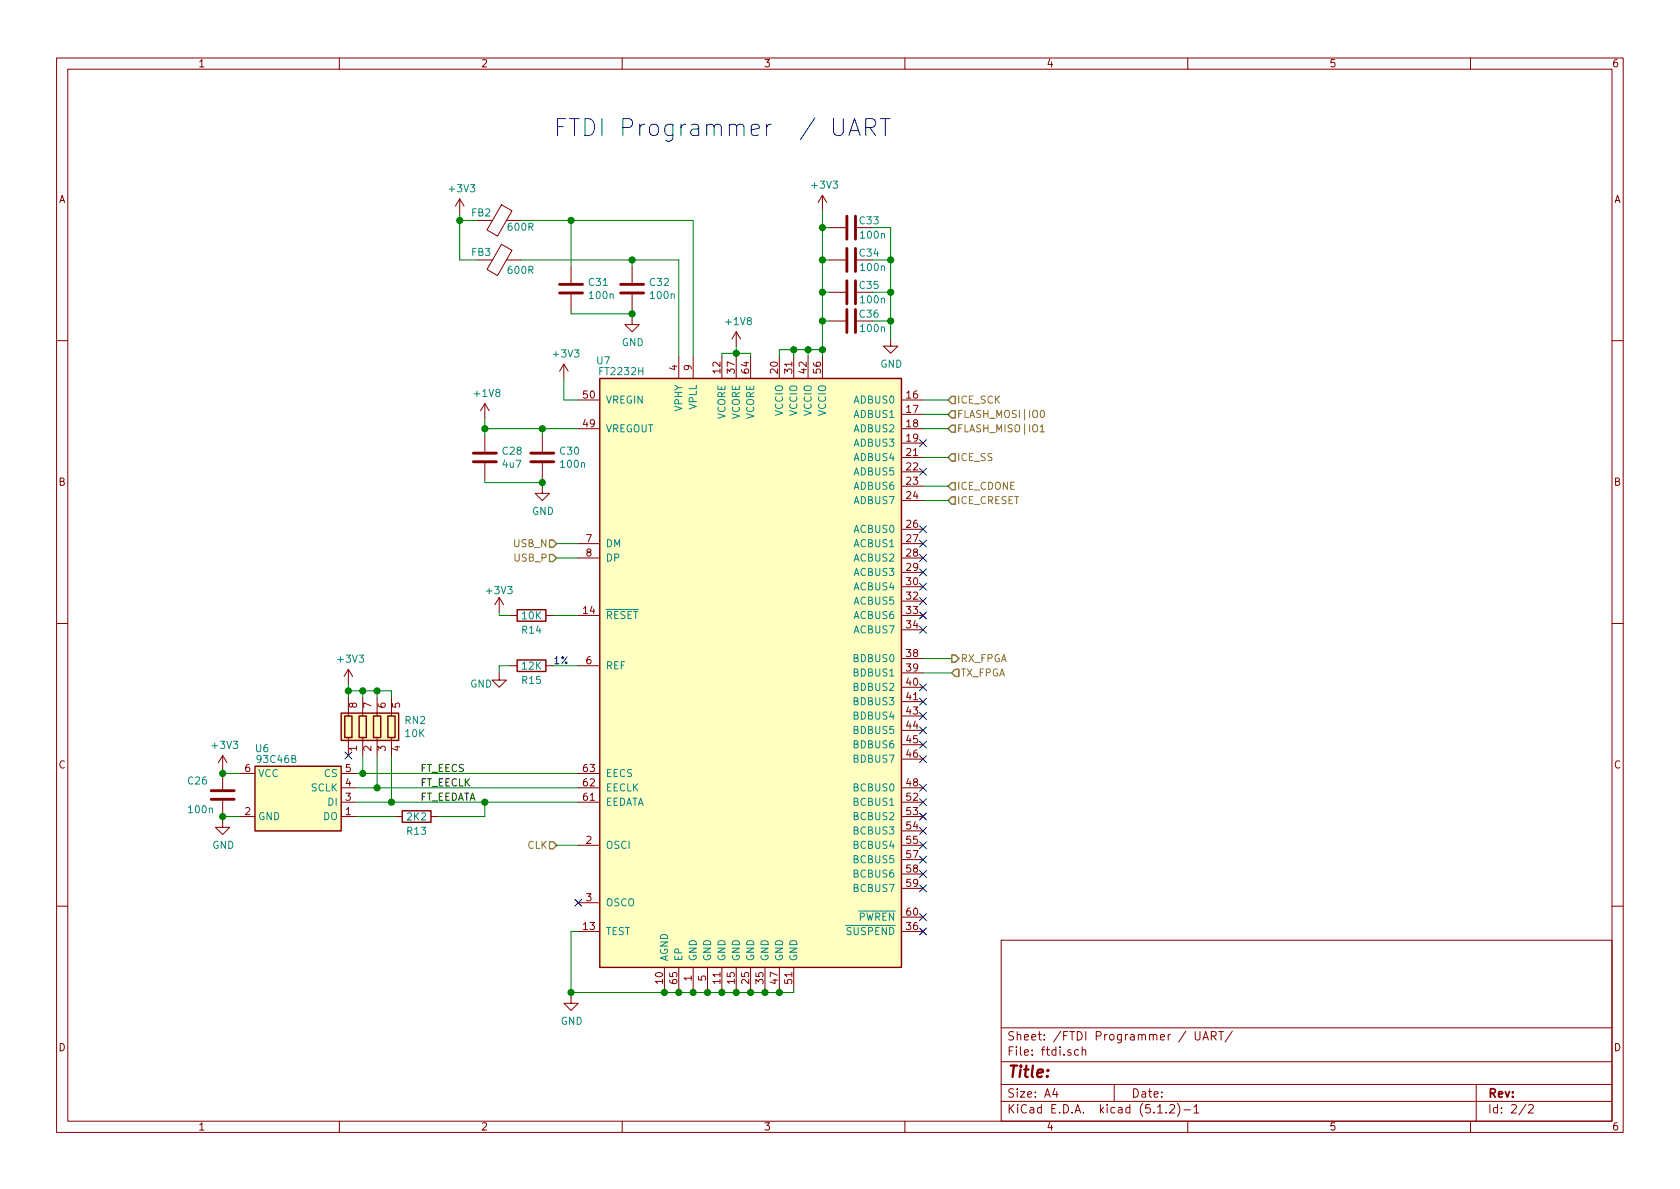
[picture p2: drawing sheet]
<svg xmlns="http://www.w3.org/2000/svg" width="297mm" height="210mm" viewBox="0 0 297 210" stroke-linecap="round" stroke-linejoin="round" font-family="sans-serif">
<g fill="none" stroke="#840000" stroke-width=".18">
<path d="M10 10.3h277v189.9h-277zM12 12.2h273v186.1h-273zM60 10.3v1.9M110 10.3v1.9M160 10.3v1.9M210 10.3v1.9M260 10.3v1.9M81.3 35.2l-.8 1.2M81.3 35.2v2.5M81.3 35.2l.7 1.2M84.5 39h2.5M88.7 36.2l1.8 1.1-2.5 4.5-1.9-1.1z"/>
<path d="M145.4 34.5l-.7 1.3M145.4 34.5v2.6M145.4 34.5l.8 1.3M84.5 46h2.5M88.7 43.2l1.8 1.1-2.5 4.4-1.9-1.1zM89.5 46h2.6M101 47.2v2.8M101 52.1v2.8M111.8 56.1v1.3h1.2l-1.2 1.3-1.3-1.3h1.3M111.8 47.2v2.8M111.8 52.1v2.8M130.2 58.7l-.8 1.2"/>
<path d="M130.2 58.7v2.5M130.2 58.7l.7 1.2M146.7 40.3h2.8M146.7 46h2.8M146.7 51.7h2.8M146.7 56.8h2.8M157.5 59.9v1.3h1.2l-1.2 1.3-1.3-1.3h1.3M10 60.2h2M85.7 71.4v2.5M85.7 77.1v2.8M85.7 71.4l-.7 1.2M85.7 71.4l.8 1.2"/>
<path d="M95.9 77.1v2.8M99.7 64.4l-.8 1.3M99.7 64.4v2.5M99.7 64.4l.8 1.3M102.2 70.7h3.8M102.2 75.8h3.8M120 63.1v3.8M122.6 63.1v3.8M127.6 63.1v3.8M130.2 63.1v3.8M132.7 63.1v3.8M137.8 63.1v3.8"/>
<path d="M140.3 63.1v3.8M142.9 63.1v3.8M145.4 63.1v3.8M159.4 70.7h3.8M159.4 73.3h3.8M159.4 75.8h3.8M159.4 78.4h3.8M285 60.2h2M85.7 81.9v2.8M95.9 86v1.2h1.3l-1.3 1.3-1.3-1.3h1.3M95.9 81.9v2.8M102.2 96.1h3.8"/>
<path d="M102.2 98.7h3.8M159.4 80.9h3.8M159.4 83.4h3.8M159.4 86h3.8M159.4 88.5h3.8M159.4 93.6h3.8M159.4 96.1h3.8M159.4 98.7h3.8M10 110.3h2M61.6 118.4l-.8 1.2M61.6 118.4v2.5M61.6 118.4l.8 1.2"/>
<path d="M88.3 119v1.3h1.2l-1.2 1.2-1.3-1.2h1.3M88.3 105.7l-.8 1.2M88.3 105.7v2.5M88.3 105.7l.7 1.2M90.2 108.8h1.2M90.2 117.7h1.2M96.5 108.8h1.3M96.5 117.7h1.3M102.2 108.8h3.8M102.2 117.7h3.8M159.4 108.8h3.8M159.4 101.2h3.8"/>
<path d="M159.4 103.8h3.8M159.4 106.3h3.8M159.4 111.4h3.8M159.4 116.5h3.8M159.4 119h3.8M285 110.3h2M39.4 133.6v2.5M39.4 136.8v2.8M39.4 133.6l-.8 1.3M39.4 133.6l.7 1.3M42.5 136.8h2.6M60.3 139.3h2.6"/>
<path d="M60.3 136.8h2.6M61.6 123.4v3.2M61.6 130.4v3.2M64.1 123.4v3.2M64.1 130.4v3.2M66.7 123.4v3.2M66.7 130.4v3.2M69.2 123.4v3.2M69.2 130.4v3.2M102.2 139.3h3.8M102.2 136.8h3.8M159.4 139.3h3.8"/>
<path d="M159.4 121.5h3.8M159.4 124.1h3.8M159.4 126.6h3.8M159.4 129.2h3.8M159.4 131.7h3.8M159.4 134.2h3.8M39.4 145v1.3h1.2l-1.2 1.3-1.3-1.3h1.3M39.4 141.6v2.8M42.5 144.4h2.6M60.3 144.4h2.6M60.3 141.9h2.6M69.8 144.4h1.3"/>
<path d="M76.2 144.4h1.3M102.2 141.9h3.8M102.2 149.5h3.8M102.2 159.6h3.8M159.4 144.4h3.8M159.4 141.9h3.8M159.4 149.5h3.8M159.4 146.9h3.8M159.4 152h3.8M159.4 154.6h3.8M159.4 157.1h3.8M10 160.2h2"/>
<path d="M101 176.1v1.3h1.2l-1.2 1.3-1.3-1.3h1.3M102.2 164.7h3.8M117.5 171.1v3.8M120 171.1v3.8M122.6 171.1v3.8M125.1 171.1v3.8M127.6 171.1v3.8M130.2 171.1v3.8M132.7 171.1v3.8M135.3 171.1v3.8M137.8 171.1v3.8M140.3 171.1v3.8"/>
<path d="M159.4 164.7h3.8M159.4 162.2h3.8M177 166.3h108v32h-108zM285 160.2h2M60 198.3v1.9M110 198.3v1.9M160 198.3v1.9M177 194.8h108M177 191.8h108M177 187.8h108M177 181.8h108M186.5 192.5l-.4 1h1"/>
<path d="M186.8 193v1M190.7 185.7l-.4-.1-.3 .3 .1 .6h.6M191.3 185.7l.3-.1 .3 .1 .1 .9M191.3 185.1v1.5M197 191.8v3M204.7 196.8h.8M206.2 196.7v.1M206.8 195.5l.2-.2h.4l.2 .2 .1 .3-.1 .2-.8 .8h.9M208.2 195.1a1.71 1.71 0 0 1 0 2.3M209.3 196.3h1.2M210 198.3v1.9M211.1 195.8l.4-.5v1.5"/>
<path d="M211.1 196.8h.9M211.3 182.4v1.2l.3 .3 .5-.1 .1-1.4M212.7 183.9l.5-1.5 .5 1.5M212.8 183.5h.7M214.2 183.2l.7-.1 .1-.2v-.3l-.2-.2h-.6v1.5M214.5 183.2l.5 .7M215.5 182.4h.8M215.9 182.4v1.5M217.9 182.3l-1.3 2M260 198.3v1.9M261 191.8v6.5M269.8 195.2l-1.2 2"/>
<path d="M270.3 195.5l.2-.2h.3l.3 .5-.9 1h.9"/>
</g>
<path d="M147.4 21v2.4l.1 .3a.95 .95 0 0 0 1.4 0l.2-.3v-2.4M150.1 24l1-3 1 3M150.4 23.1h1.4M153.1 22.5h1.1a.81 .81 0 0 0 .6-.7 .81 .81 0 0 0-.6-.8h-1.1v3M153.8 22.5l1 1.5M155.7 21h1.7M156.5 21v3" fill="none" stroke="#0000c2" stroke-width=".18"/>
<g fill="none" stroke="#000084" stroke-width=".18">
<path d="M162.6 77.7l1.2 1.3M163.8 77.7l-1.2 1.3M162.6 82.8l1.2 1.2M162.6 98.1l1.2 1.2M162.6 93l1.2 1.2M162.6 95.5l1.2 1.2M163.8 98.1l-1.2 1.2M163.8 82.8l-1.2 1.2M163.8 93l-1.2 1.2M163.8 95.5l-1.2 1.2M162.6 100.6l1.2 1.2M162.6 103.1l1.2 1.3"/>
<path d="M162.6 105.7l1.2 1.2M162.6 108.2l1.2 1.2M162.6 110.8l1.2 1.2M163.8 100.6l-1.2 1.2M163.8 103.1l-1.2 1.3M163.8 105.7l-1.2 1.2M163.8 108.2l-1.2 1.2M163.8 110.8l-1.2 1.2M61 133l1.2 1.2M62.2 133l-1.2 1.2M162.6 138.7l1.2 1.2M162.6 120.9l1.2 1.2"/>
<path d="M162.6 123.5l1.2 1.2M162.6 126l1.2 1.2M162.6 128.5l1.2 1.3M162.6 131.1l1.2 1.2M162.6 133.6l1.2 1.2M163.8 138.7l-1.2 1.2M163.8 120.9l-1.2 1.2M163.8 123.5l-1.2 1.2M163.8 126l-1.2 1.2M163.8 128.5l-1.2 1.3M163.8 131.1l-1.2 1.2M163.8 133.6l-1.2 1.2"/>
<path d="M101.6 159l1.2 1.2M102.8 159l-1.2 1.2M162.6 141.2l1.2 1.3M162.6 143.8l1.2 1.2M162.6 146.3l1.2 1.2M162.6 148.9l1.2 1.2M162.6 151.4l1.2 1.2M162.6 153.9l1.2 1.3M162.6 156.5l1.2 1.2M163.8 141.2l-1.2 1.3M163.8 143.8l-1.2 1.2M163.8 146.3l-1.2 1.2"/>
<path d="M163.8 148.9l-1.2 1.2M163.8 151.4l-1.2 1.2M163.8 153.9l-1.2 1.3M163.8 156.5l-1.2 1.2M162.6 161.6l1.2 1.2M162.6 164.1l1.2 1.2M163.8 161.6l-1.2 1.2M163.8 164.1l-1.2 1.2"/>
</g>
<g fill="none" stroke="#008400" stroke-width=".18">
<path d="M81.3 37.7v8.3h3.2M81.3 39h3.2M92.1 39h30.5v24.1M101 39v8.2M145.4 37.1v26M92.1 46h27.9v17.1M101 54.9v.6h10.8M111.8 46v1.2M111.8 54.9v1.2M145.4 40.3h1.3M145.4 46h1.3M145.4 51.7h1.3"/>
<path d="M145.4 56.8h1.3M154.3 40.3h3.2v19.6M154.3 46h3.2M154.3 51.7h3.2M154.3 56.8h3.2M85.7 73.9v3.2M85.7 75.8h16.5M95.9 75.8v1.3M99.7 66.9v3.8h2.5M127.6 63.1v-.6h5.1v.6M130.2 61.2v1.9M140.3 61.8v1.3"/>
<path d="M142.9 61.8v1.3M145.4 61.8h-7.6v1.3M163.2 70.7h4.4M163.2 75.8h4.4M163.2 73.3h4.4M85.7 84.7v.6h10.2M95.9 84.7v1.3M98.4 98.7h3.8M98.4 96.1h3.8M163.2 80.9h4.4M163.2 86h4.4M163.2 88.5h4.4"/>
<path d="M88.3 108.2v.6h1.9M90.2 117.7h-1.9v1.3M97.8 108.8h4.4M97.8 117.7h4.4M163.2 116.5h5.1M163.2 119h5.1M39.4 136.1v.7h3.1M61.6 122.2h7.6v1.2M61.6 120.9v2.5M62.9 136.8h39.3M62.9 139.3h39.3M64.1 122.2v1.2"/>
<path d="M64.1 133.6v3.2M66.7 122.2v1.2M66.7 133.6v5.7M69.2 133.6v8.3M42.5 144.4h-3.1v.6M62.9 144.4h6.9M62.9 141.9h39.3M85.7 141.9v2.5h-8.2M98.4 149.5h3.8M102.2 164.7h-1.2v11.4M117.5 174.9v.6M120 174.9v.6"/>
<path d="M122.6 174.9v.6M125.1 174.9v.6M127.6 174.9v.6M130.2 174.9v.6M132.7 174.9v.6M135.3 174.9v.6M137.8 174.9v.6M140.3 174.9v.6h-39.3"/>
</g>
<g fill="none" stroke="#840000" stroke-width=".51">
<path d="M149.7 38.2v4.1M151.3 38.2v4.1M98.9 51.8h4.1M98.9 50.3h4.1M109.7 51.8h4.1M109.7 50.3h4.1M149.7 43.9v4.1M149.7 49.7v4M149.7 54.7v4.1M151.3 43.9v4.1M151.3 49.7v4M151.3 54.7v4.1"/>
<path d="M83.7 81.7h4.1M83.7 80.1h4.1M93.9 81.7h4M93.9 80.1h4M37.3 139.8h4.1M37.3 141.3h4.1"/>
</g>
<g fill="#008400" stroke="#008400" stroke-width=".25">
<circle cx="39.4" cy="144.4" r=".51"/>
<circle cx="39.4" cy="136.8" r=".51"/>
<circle cx="64.1" cy="136.8" r=".51"/>
<circle cx="66.7" cy="139.3" r=".51"/>
<circle cx="69.2" cy="141.9" r=".51"/>
<circle cx="157.5" cy="46" r=".51"/>
<circle cx="157.5" cy="51.7" r=".51"/>
<circle cx="142.9" cy="61.8" r=".51"/>
<circle cx="145.4" cy="40.3" r=".51"/>
<circle cx="145.4" cy="46" r=".51"/>
<circle cx="145.4" cy="51.7" r=".51"/>
<circle cx="101" cy="175.5" r=".51"/>
<circle cx="137.8" cy="175.5" r=".51"/>
<circle cx="135.3" cy="175.5" r=".51"/>
<circle cx="132.7" cy="175.5" r=".51"/>
<circle cx="130.2" cy="175.5" r=".51"/>
<circle cx="117.5" cy="175.5" r=".51"/>
<circle cx="122.6" cy="175.5" r=".51"/>
<circle cx="125.1" cy="175.5" r=".51"/>
<circle cx="127.6" cy="175.5" r=".51"/>
<circle cx="85.7" cy="141.9" r=".51"/>
<circle cx="140.3" cy="61.8" r=".51"/>
<circle cx="145.4" cy="61.8" r=".51"/>
<circle cx="157.5" cy="56.8" r=".51"/>
<circle cx="145.4" cy="56.8" r=".51"/>
<circle cx="130.2" cy="62.5" r=".51"/>
<circle cx="81.3" cy="39" r=".51"/>
<circle cx="111.8" cy="46" r=".51"/>
<circle cx="101" cy="39" r=".51"/>
<circle cx="111.8" cy="55.5" r=".51"/>
<circle cx="85.7" cy="75.8" r=".51"/>
<circle cx="95.9" cy="75.8" r=".51"/>
<circle cx="95.9" cy="85.3" r=".51"/>
<circle cx="66.7" cy="122.2" r=".51"/>
<circle cx="61.6" cy="122.2" r=".51"/>
<circle cx="64.1" cy="122.2" r=".51"/>
<circle cx="120" cy="175.5" r=".51"/>
</g>
<path d="M106 66.9h53.4v104.2h-53.4zM91.4 107.8h5.1v2h-5.1zM91.4 116.7h5.1v2h-5.1zM45.1 135.5h15.2v11.4h-15.2zM60.3 126.1h10.2v4.8h-10.2zM61 126.6h1.2v3.8h-1.2zM63.5 126.6h1.3v3.8h-1.3zM66 126.6h1.3v3.8h-1.3zM68.6 126.6h1.2v3.8h-1.2zM71.1 143.4h5.1v2h-5.1z" fill="none" stroke="#840000" stroke-width=".25"/>
<path d="M168.3 70.1h.6v1.3h-.6l-.7-.7zM168.3 72.6h.6v1.3h-.6l-.7-.6zM168.3 75.2h.6v1.2h-.6l-.7-.6zM97.2 95.5h.6l.6 .6-.6 .7h-.6zM97.2 98h.6l.6 .7-.6 .6h-.6zM168.3 80.3h.6v1.2h-.6l-.7-.6zM168.3 85.3h.6v1.3h-.6l-.7-.6zM168.3 87.9h.6v1.2h-.6l-.7-.6zM168.3 115.8h.6l.6 .7-.6 .6h-.6zM168.9 118.4h.6v1.2h-.6l-.6-.6zM97.2 148.8h.6l.6 .7-.6 .6h-.6z" fill="none" stroke="#848400" stroke-width=".25"/>
<path d="M183.9 75.5l.4-.4v1.3M183.9 76.4h.8M184 72.7l.2-.1a.67 .67 0 0 1 .5 .6 .67 .67 0 0 1-.5 .6l-.2-.2-.1-.3z" fill="none" stroke="#848400" stroke-width=".18"/>
<g fill="#ffffc2" stroke="#ffffc2" stroke-width=".18">
<path d="M60.3 126.1h10.2v4.8h-10.2z"/>
<path d="M45.1 135.5h15.2v11.4h-15.2z"/>
<path d="M106 66.9h53.4v104.2h-53.4z"/>
</g>
<text font-size="4.2" fill="#0000c2" x="97.8" y="24.1">FTDI Programmer / UART</text>
<text font-size="2.8" fill="#840000" x="178" y="190.5">Title:</text>
<g font-size="2.1" fill="#840000">
<text x="178" y="184">Sheet: /FTDI Programmer / UART/</text>
<text x="178" y="186.7">File: ftdi.sch</text>
<text x="178" y="196.9">KiCad E.D.A. kicad (5.1.2)-1</text>
<text x="178" y="194.1">Size: A4</text>
<text x="200" y="194.1">Date:</text>
<text x="263" y="194.1">Rev:</text>
<text x="263" y="196.9">Id: 2/2</text>
</g>
<g font-size="1.8" fill="#840000">
<text x="35" y="11.9">1</text>
<text x="85" y="11.9">2</text>
<text x="135" y="11.9">3</text>
<text x="185" y="11.9">4</text>
<text x="235" y="11.9">5</text>
<text x="285" y="11.9">6</text>
<text x="10.4" y="35.9">A</text>
<text x="285.4" y="35.9">A</text>
<text x="119.8" y="65.5" transform="rotate(-90 119.8 65.5)">4</text>
<text x="122.3" y="65.5" transform="rotate(-90 122.3 65.5)">9</text>
<text x="127.4" y="66" transform="rotate(-90 127.4 66)">12</text>
<text x="129.9" y="66" transform="rotate(-90 129.9 66)">37</text>
<text x="132.5" y="66" transform="rotate(-90 132.5 66)">64</text>
<text x="137.5" y="66" transform="rotate(-90 137.5 66)">20</text>
<text x="140.1" y="66" transform="rotate(-90 140.1 66)">31</text>
<text x="142.6" y="66" transform="rotate(-90 142.6 66)">42</text>
<text x="145.2" y="66" transform="rotate(-90 145.2 66)">56</text>
<text x="103.2" y="70.5">50</text>
<text x="160.3" y="70.5">16</text>
<text x="103.2" y="75.6">49</text>
<text x="160.3" y="73">17</text>
<text x="160.3" y="75.6">18</text>
<text x="160.3" y="78.1">19</text>
<text x="160.3" y="80.6">21</text>
<text x="160.3" y="83.2">22</text>
<text x="10.4" y="85.9">B</text>
<text x="160.3" y="85.7">23</text>
<text x="160.3" y="88.3">24</text>
<text x="285.4" y="85.9">B</text>
<text x="103.7" y="95.9">7</text>
<text x="160.3" y="93.3">26</text>
<text x="160.3" y="95.9">27</text>
<text x="103.7" y="98.4">8</text>
<text x="160.3" y="98.4">28</text>
<text x="160.3" y="101">29</text>
<text x="160.3" y="103.5">30</text>
<text x="160.3" y="106">32</text>
<text x="103.2" y="108.6">14</text>
<text x="160.3" y="108.6">33</text>
<text x="160.3" y="111.1">34</text>
<text x="103.7" y="117.5">6</text>
<text x="160.3" y="116.2">38</text>
<text x="160.3" y="118.7">39</text>
<text x="63.1" y="125.2" transform="rotate(-90 63.1 125.2)">8</text>
<text x="65.7" y="125.2" transform="rotate(-90 65.7 125.2)">7</text>
<text x="68.2" y="125.2" transform="rotate(-90 68.2 125.2)">6</text>
<text x="70.7" y="125.2" transform="rotate(-90 70.7 125.2)">5</text>
<text x="160.3" y="121.3">40</text>
<text x="160.3" y="123.8">41</text>
<text x="160.3" y="126.4">43</text>
<text x="160.3" y="128.9">44</text>
<text x="160.3" y="131.4">45</text>
<text x="10.4" y="135.9">C</text>
<text x="43.3" y="136.5">6</text>
<text x="61.1" y="136.5">5</text>
<text x="63.1" y="132.8" transform="rotate(-90 63.1 132.8)">1</text>
<text x="65.7" y="132.8" transform="rotate(-90 65.7 132.8)">2</text>
<text x="68.2" y="132.8" transform="rotate(-90 68.2 132.8)">3</text>
<text x="70.7" y="132.8" transform="rotate(-90 70.7 132.8)">4</text>
<text x="103.2" y="136.5">63</text>
<text x="160.3" y="134">46</text>
<text x="285.4" y="135.9">C</text>
<text x="61.1" y="141.6">3</text>
<text x="61.1" y="139.1">4</text>
<text x="103.2" y="141.6">61</text>
<text x="103.2" y="139.1">62</text>
<text x="160.3" y="139.1">48</text>
<text x="160.3" y="141.6">52</text>
<text x="43.3" y="144.1">2</text>
<text x="61.1" y="144.1">1</text>
<text x="103.7" y="149.2">2</text>
<text x="160.3" y="144.1">53</text>
<text x="160.3" y="146.7">54</text>
<text x="160.3" y="149.2">55</text>
<text x="160.3" y="151.8">57</text>
<text x="160.3" y="154.3">58</text>
<text x="103.7" y="159.4">3</text>
<text x="160.3" y="156.8">59</text>
<text x="160.3" y="161.9">60</text>
<text x="103.2" y="164.5">13</text>
<text x="160.3" y="164.5">36</text>
<text x="117.2" y="173.9" transform="rotate(-90 117.2 173.9)">10</text>
<text x="119.8" y="173.9" transform="rotate(-90 119.8 173.9)">65</text>
<text x="122.3" y="173.5" transform="rotate(-90 122.3 173.5)">1</text>
<text x="124.8" y="173.5" transform="rotate(-90 124.8 173.5)">5</text>
<text x="127.4" y="173.9" transform="rotate(-90 127.4 173.9)">11</text>
<text x="129.9" y="173.9" transform="rotate(-90 129.9 173.9)">15</text>
<text x="132.5" y="173.9" transform="rotate(-90 132.5 173.9)">25</text>
<text x="135" y="173.9" transform="rotate(-90 135 173.9)">35</text>
<text x="137.5" y="173.9" transform="rotate(-90 137.5 173.9)">47</text>
<text x="140.1" y="173.9" transform="rotate(-90 140.1 173.9)">51</text>
<text x="10.4" y="185.9">D</text>
<text x="285.4" y="185.9">D</text>
<text x="35" y="199.9">1</text>
<text x="85" y="199.9">2</text>
<text x="135" y="199.9">3</text>
<text x="185" y="199.9">4</text>
<text x="235" y="199.9">5</text>
<text x="285" y="199.9">6</text>
</g>
<g font-size="1.8" fill="#008484">
<text x="79.6" y="34">+3V3</text>
<text x="143.7" y="33.4">+3V3</text>
<text x="83.4" y="38.3">FB2</text>
<text x="89.9" y="40.8">600R</text>
<text x="152" y="39.7">C33</text>
<text x="83.4" y="45.3">FB3</text>
<text x="152" y="45.4">C34</text>
<text x="152.3" y="42.2">100n</text>
<text x="152.3" y="47.9">100n</text>
<text x="89.9" y="48.4">600R</text>
<text x="104.2" y="50.6">C31</text>
<text x="104.3" y="52.9">100n</text>
<text x="115" y="50.6">C32</text>
<text x="115.1" y="52.9">100n</text>
<text x="152" y="51.1">C35</text>
<text x="152.3" y="53.6">100n</text>
<text x="128.5" y="57.5">+1V8</text>
<text x="152" y="56.2">C36</text>
<text x="152.3" y="58.7">100n</text>
<text x="98" y="63.2">+3V3</text>
<text x="105.6" y="64.4">U7</text>
<text x="109.9" y="61.2">GND</text>
<text x="155.7" y="65">GND</text>
<text x="84" y="70.2">+1V8</text>
<text x="106.2" y="66.3">FT2232H</text>
<text x="107.1" y="71.4">VREGIN</text>
<text x="151.1" y="71.4">ADBUS0</text>
<text x="107.1" y="76.4">VREGOUT</text>
<text x="120.6" y="72.8" transform="rotate(-90 120.6 72.8)">VPHY</text>
<text x="123.2" y="72.5" transform="rotate(-90 123.2 72.5)">VPLL</text>
<text x="128.3" y="74.2" transform="rotate(-90 128.3 74.2)">VCORE</text>
<text x="130.8" y="74.2" transform="rotate(-90 130.8 74.2)">VCORE</text>
<text x="133.3" y="74.2" transform="rotate(-90 133.3 74.2)">VCORE</text>
<text x="138.4" y="73.6" transform="rotate(-90 138.4 73.6)">VCCIO</text>
<text x="141" y="73.6" transform="rotate(-90 141 73.6)">VCCIO</text>
<text x="143.5" y="73.6" transform="rotate(-90 143.5 73.6)">VCCIO</text>
<text x="146" y="73.6" transform="rotate(-90 146 73.6)">VCCIO</text>
<text x="151.1" y="73.9">ADBUS1</text>
<text x="151.1" y="76.4">ADBUS2</text>
<text x="88.9" y="80.4">C28</text>
<text x="89" y="82.7">4u7</text>
<text x="99.1" y="80.4">C30</text>
<text x="99.3" y="82.7">100n</text>
<text x="151.1" y="79">ADBUS3</text>
<text x="151.1" y="81.5">ADBUS4</text>
<text x="151.1" y="84.1">ADBUS5</text>
<text x="151.1" y="86.6">ADBUS6</text>
<text x="151.1" y="89.1">ADBUS7</text>
<text x="94.1" y="91.1">GND</text>
<text x="151.1" y="94.2">ACBUS0</text>
<text x="107.1" y="96.8">DM</text>
<text x="107.1" y="99.3">DP</text>
<text x="151.1" y="96.8">ACBUS1</text>
<text x="151.1" y="99.3">ACBUS2</text>
<text x="151.1" y="101.8">ACBUS3</text>
<text x="86.2" y="105.1">+3V3</text>
<text x="151.1" y="104.4">ACBUS4</text>
<text x="151.1" y="106.9">ACBUS5</text>
<text x="92.4" y="112.1">R14</text>
<text x="92.4" y="109.5">10K</text>
<text x="107.1" y="109.5">RESET</text>
<text x="151.1" y="109.5">ACBUS6</text>
<text x="151.1" y="112">ACBUS7</text>
<text x="59.9" y="117.2">+3V3</text>
<text x="92.4" y="118.4">12K</text>
<text x="107.1" y="118.4">REF</text>
<text x="151.1" y="117.1">BDBUS0</text>
<text x="151.1" y="119.6">BDBUS1</text>
<text x="83.1" y="121.6">GND</text>
<text x="92.4" y="120.9">R15</text>
<text x="151.1" y="122.2">BDBUS2</text>
<text x="151.1" y="124.7">BDBUS3</text>
<text x="71.7" y="128">RN2</text>
<text x="71.7" y="130.3">10K</text>
<text x="151.1" y="127.2">BDBUS4</text>
<text x="151.1" y="129.8">BDBUS5</text>
<text x="37.7" y="132.4">+3V3</text>
<text x="45.2" y="133">U6</text>
<text x="45.6" y="137.4">VCC</text>
<text x="45.7" y="134.9">93C46B</text>
<text x="57.4" y="137.4">CS</text>
<text x="107.1" y="137.4">EECS</text>
<text x="151.1" y="132.3">BDBUS6</text>
<text x="151.1" y="134.9">BDBUS7</text>
<text x="33.3" y="138.7">C26</text>
<text x="33.5" y="143.8">100n</text>
<text x="55" y="139.9">SCLK</text>
<text x="58" y="142.5">DI</text>
<text x="107.1" y="142.5">EEDATA</text>
<text x="107.1" y="139.9">EECLK</text>
<text x="151.1" y="139.9">BCBUS0</text>
<text x="151.1" y="142.5">BCBUS1</text>
<text x="45.6" y="145">GND</text>
<text x="57.2" y="145">DO</text>
<text x="72" y="147.6">R13</text>
<text x="72" y="145.1">2K2</text>
<text x="151.1" y="145">BCBUS2</text>
<text x="151.1" y="147.6">BCBUS3</text>
<text x="37.5" y="150.1">GND</text>
<text x="107.1" y="150.1">OSCI</text>
<text x="151.1" y="150.1">BCBUS4</text>
<text x="151.1" y="152.6">BCBUS5</text>
<text x="151.1" y="155.2">BCBUS6</text>
<text x="107.1" y="160.3">OSCO</text>
<text x="151.1" y="157.7">BCBUS7</text>
<text x="107.1" y="165.3">TEST</text>
<text x="149.8" y="165.3">SUSPEND</text>
<text x="151.8" y="162.8">PWREN</text>
<text x="118.1" y="170" transform="rotate(-90 118.1 170)">AGND</text>
<text x="120.6" y="170" transform="rotate(-90 120.6 170)">EP</text>
<text x="123.2" y="170" transform="rotate(-90 123.2 170)">GND</text>
<text x="125.7" y="170" transform="rotate(-90 125.7 170)">GND</text>
<text x="128.3" y="170" transform="rotate(-90 128.3 170)">GND</text>
<text x="130.8" y="170" transform="rotate(-90 130.8 170)">GND</text>
<text x="133.3" y="170" transform="rotate(-90 133.3 170)">GND</text>
<text x="135.9" y="170" transform="rotate(-90 135.9 170)">GND</text>
<text x="138.4" y="170" transform="rotate(-90 138.4 170)">GND</text>
<text x="141" y="170" transform="rotate(-90 141 170)">GND</text>
<text x="99.1" y="181.2">GND</text>
</g>
<g font-size="1.8" fill="#848400">
<text x="169.2" y="71.4">ICE_SCK</text>
<text x="169.2" y="73.9">FLASH_MOSI|IO0</text>
<text x="169.2" y="76.4">FLASH_MISO|IO1</text>
<text x="169.2" y="81.5">ICE_SS</text>
<text x="169.2" y="86.6">ICE_CDONE</text>
<text x="169.2" y="89.1">ICE_CRESET</text>
<text x="90.9" y="96.8">USB_N</text>
<text x="91" y="99.3">USB_P</text>
<text x="169.8" y="117.1">RX_FPGA</text>
<text x="169.8" y="119.6">TX_FPGA</text>
<text x="93.3" y="150.1">CLK</text>
</g>
<text font-size="1.8" fill="#0000c2" x="97.8" y="117.5">1%</text>
<g font-size="1.8">
<text x="74.3" y="136.5">FT_EECS</text>
<text x="74.3" y="139.1">FT_EECLK</text>
<text x="74.3" y="141.6">FT_EEDATA</text>
</g>
</svg>
